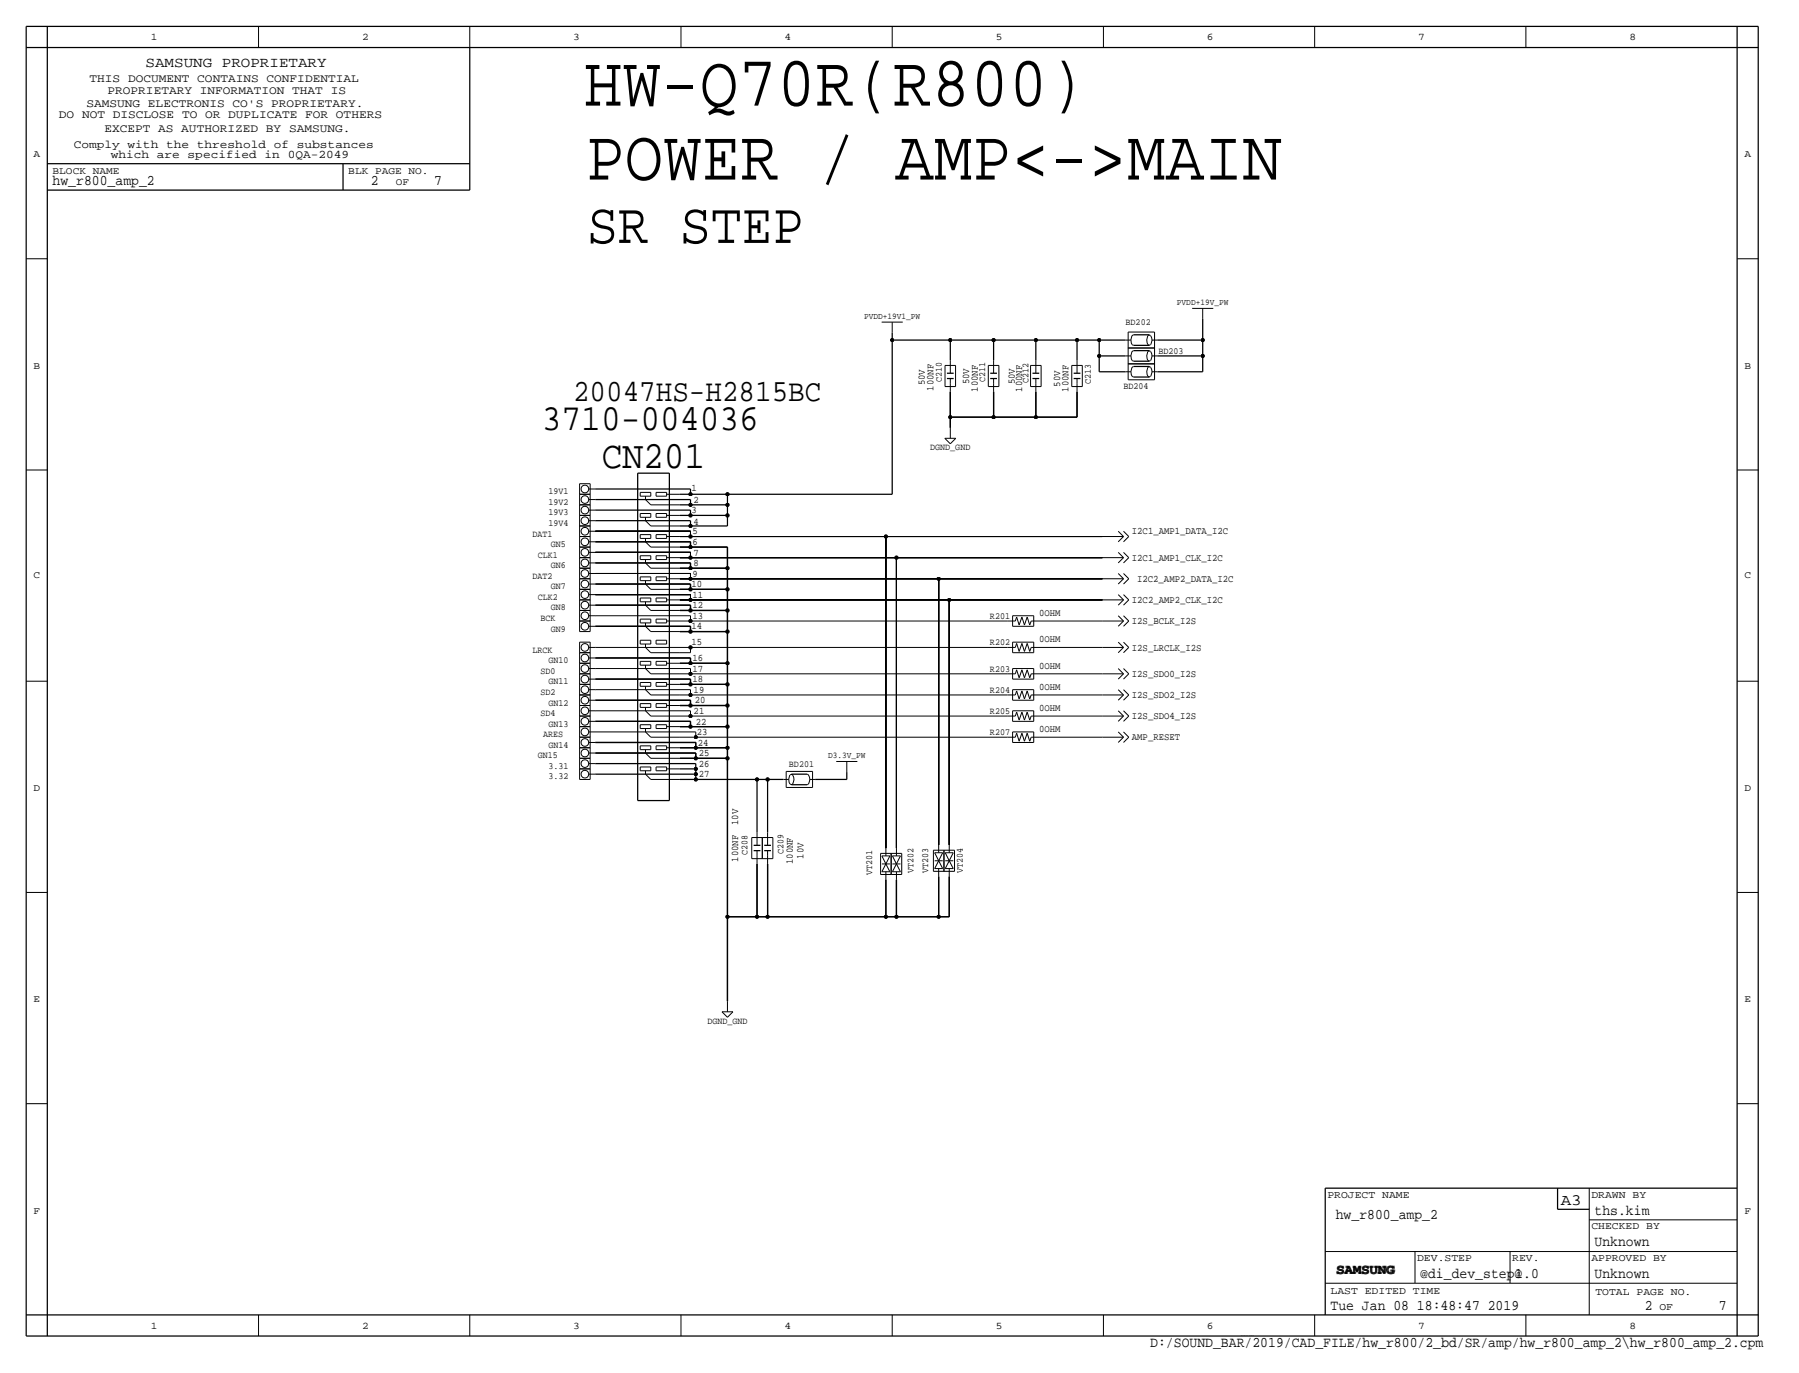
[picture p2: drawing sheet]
<svg xmlns="http://www.w3.org/2000/svg" width="433mm" height="330mm" viewBox="0 0 433 330" stroke-linecap="round" stroke-linejoin="round" font-family="sans-serif">
<!-- layer: Nets -->
<g fill="none" stroke="#000" stroke-width=".3">
<path d="M289.3 76.7v5.1zM214.6 80v1.8zM214.6 81.8v37.1zM214.6 81.8h13.9zM228.5 81.8v4.8zM228.5 81.8h10.5zM228.5 94.2v6.1zM239 81.8v4.8zM239 81.8h10.1zM239 94.2v6.1zM249.1 81.8v4.8zM249.1 81.8h9.9z"/>
<path d="M249.1 94.2v6.1zM259 81.8v4.8zM259 81.8h5.4zM259 94.2v6.1zM264.4 81.8h6.3zM264.4 85.6h6.3zM264.4 81.8v3.8zM264.4 85.6v3.8zM264.4 89.4h6.3zM278.3 89.4h11zM278.3 85.6h11zM278.3 81.8h11z"/>
<path d="M289.3 85.6v3.8zM289.3 81.8v3.8zM143.2 117.6h22.9zM163.5 118.9h2.6zM166.1 117.6v1.3zM166.1 118.9h8.9zM175 118.9v2.5zM175 118.9h39.6zM228.5 100.3v2.6zM228.5 100.3h10.5zM239 100.3h10.1zM249.1 100.3h9.9z"/>
<path d="M143.2 125.2h22.9zM143.2 122.7h22.9zM143.2 120.1h22.9zM143.2 130.3h22.9zM143.2 135.4h22.9zM163.5 126.5h2.6zM163.5 124h2.6zM163.5 121.4h2.6zM163.5 131.6h2.6zM163.5 136.7h2.6zM166.1 125.2v1.3zM166.1 126.5h8.9z"/>
<path d="M166.1 122.7v1.3zM166.1 124h8.9zM166.1 120.1v1.3zM166.1 121.4h8.9zM166.1 130.3v1.3zM166.1 131.6h8.9zM166.1 135.4v1.3zM166.1 136.7h8.9zM175 124v2.5zM175 121.4v2.6zM175 131.6v5.1zM175 136.7v5z"/>
<path d="M143.2 140.5h22.9zM143.2 145.5h22.9zM143.2 150.6h22.9zM143.2 158.2h22.9zM163.5 141.7h2.6zM163.5 146.8h2.6zM163.5 151.9h2.6zM163.5 159.5h2.6zM166.1 140.5v1.2zM166.1 141.7h8.9zM166.1 145.5v1.3zM166.1 146.8h8.9z"/>
<path d="M166.1 150.6v1.3zM166.1 151.9h8.9zM166.1 158.2v1.3zM166.1 159.5h8.9zM175 141.7v5.1zM175 146.8v5.1zM175 151.9v7.6zM175 159.5v5.1zM143.2 163.3h22.9zM143.2 168.4h22.9zM143.2 173.5h22.9zM143.2 178.6h24.1z"/>
<path d="M163.5 164.6h2.6zM163.5 169.7h2.6zM163.5 174.8h2.6zM163.5 179.8h3.8zM166.1 163.3v1.3zM166.1 164.6h8.9zM166.1 168.4v1.3zM166.1 169.7h8.9zM166.1 173.5v1.3zM166.1 174.8h8.9zM167.3 178.6v1.2zM167.3 179.8h7.7z"/>
<path d="M175 164.6v5.1zM175 169.7v5.1zM175 174.8v5zM175 179.8v2.6zM143.2 181.1h24.1zM143.2 183.6h24.1zM143.2 186.2h24.1zM163.5 182.4h3.8zM163.5 184.9h3.8zM163.5 187.5h3.8zM167.3 181.1v1.3zM167.3 182.4h7.7z"/>
<path d="M167.3 183.6v1.3zM167.3 184.9v1.3zM167.3 186.2v1.3zM167.3 187.5h14.8zM175 182.4v38.1zM182.1 187.5v12.7zM182.1 187.5h2.5zM184.6 187.5v12.7zM184.6 187.5h3.8zM196 187.5h7.7zM203.7 185.7v1.8zM182.1 207.8v12.7z"/>
<path d="M184.6 207.8v12.7zM213.1 211.6v8.9zM215.6 211.6v8.9zM225.8 210.8v9.7zM228.3 210.8v9.7zM175 220.5v20.3zM175 220.5h7.1zM182.1 220.5h2.5zM184.6 220.5h28.5zM213.1 220.5h2.5zM215.6 220.5h10.2zM225.8 220.5h2.5z"/>
</g>
<g fill="none" stroke="#000" stroke-width=".24">
<path d="M143.2 132.8h22.9zM143.2 137.9h22.9zM143.2 127.8h22.9zM163.5 134.1h2.6zM163.5 139.2h2.6zM163.5 129h2.6zM166.1 132.8v1.3zM166.1 134.1h49.5zM166.1 137.9v1.3zM166.1 139.2h59.7zM166.1 127.8v1.2zM166.1 129h47z"/>
<path d="M213.1 129v75zM213.1 129h52zM215.6 134.1v69.9zM215.6 134.1h49.5zM225.8 139.2v64zM225.8 139.2h39.3zM143.2 148.1h22.9zM143.2 143h22.9zM143.2 155.7h22.9zM163.5 149.4h2.6zM163.5 144.3h2.6zM163.5 157h2.6z"/>
<path d="M166.1 148.1v1.3zM166.1 149.4h76.2zM166.1 143v1.3zM166.1 144.3h62.2zM166.1 155.7v1.3zM166.1 155.7h76.2zM228.3 144.3v58.9zM228.3 144.3h36.8zM249.9 155.7h15.2zM249.9 149.4h15.2zM143.2 160.8h22.9zM143.2 165.9h22.9z"/>
<path d="M143.2 170.9h22.9zM143.2 176h24.1zM163.5 162.1h2.6zM163.5 167.1h2.6zM163.5 172.2h2.6zM163.5 177.3h3.8zM166.1 160.8v1.3zM166.1 162.1h76.2zM166.1 165.9v1.2zM166.1 167.1h76.2zM166.1 170.9v1.3zM166.1 172.2h76.2z"/>
<path d="M167.3 176v1.3zM167.3 177.3h75zM249.9 177.3h15.2zM249.9 172.2h15.2zM249.9 167.1h15.2zM249.9 162.1h15.2z"/>
</g>
<g fill="#000" stroke="#000" stroke-width=".24">
<circle cx="214.6" cy="81.8" r=".41"/>
<circle cx="228.5" cy="81.8" r=".41"/>
<circle cx="239" cy="81.8" r=".41"/>
<circle cx="249.1" cy="81.8" r=".41"/>
<circle cx="259" cy="81.8" r=".41"/>
<circle cx="264.4" cy="81.8" r=".41"/>
<circle cx="264.4" cy="85.6" r=".41"/>
<circle cx="289.3" cy="81.8" r=".41"/>
<circle cx="289.3" cy="85.6" r=".41"/>
<circle cx="166.1" cy="118.9" r=".41"/>
<circle cx="175" cy="118.9" r=".41"/>
<circle cx="228.5" cy="100.3" r=".41"/>
<circle cx="239" cy="100.3" r=".41"/>
<circle cx="249.1" cy="100.3" r=".41"/>
<circle cx="166.1" cy="139.2" r=".41"/>
<circle cx="166.1" cy="121.4" r=".41"/>
<circle cx="166.1" cy="131.6" r=".41"/>
<circle cx="166.1" cy="124" r=".41"/>
<circle cx="166.1" cy="126.5" r=".41"/>
<circle cx="166.1" cy="136.7" r=".41"/>
<circle cx="166.1" cy="134.1" r=".41"/>
<circle cx="166.1" cy="129" r=".41"/>
<circle cx="175" cy="121.4" r=".41"/>
<circle cx="175" cy="124" r=".41"/>
<circle cx="175" cy="136.7" r=".41"/>
<circle cx="213.1" cy="129" r=".41"/>
<circle cx="215.6" cy="134.1" r=".41"/>
<circle cx="225.8" cy="139.2" r=".41"/>
<circle cx="166.1" cy="141.7" r=".41"/>
<circle cx="166.1" cy="144.3" r=".41"/>
<circle cx="166.1" cy="146.8" r=".41"/>
<circle cx="166.1" cy="149.4" r=".41"/>
<circle cx="166.1" cy="155.7" r=".41"/>
<circle cx="166.1" cy="159.5" r=".41"/>
<circle cx="166.1" cy="151.9" r=".41"/>
<circle cx="175" cy="146.8" r=".41"/>
<circle cx="175" cy="141.7" r=".41"/>
<circle cx="175" cy="159.5" r=".41"/>
<circle cx="175" cy="151.9" r=".41"/>
<circle cx="228.3" cy="144.3" r=".41"/>
<circle cx="166.1" cy="164.6" r=".41"/>
<circle cx="166.1" cy="174.8" r=".41"/>
<circle cx="166.1" cy="169.7" r=".41"/>
<circle cx="166.1" cy="162.1" r=".41"/>
<circle cx="166.1" cy="167.1" r=".41"/>
<circle cx="166.1" cy="172.2" r=".41"/>
<circle cx="167.3" cy="179.8" r=".41"/>
<circle cx="167.3" cy="177.3" r=".41"/>
<circle cx="175" cy="164.6" r=".41"/>
<circle cx="175" cy="179.8" r=".41"/>
<circle cx="175" cy="174.8" r=".41"/>
<circle cx="175" cy="169.7" r=".41"/>
<circle cx="167.3" cy="184.9" r=".41"/>
<circle cx="167.3" cy="182.4" r=".41"/>
<circle cx="167.3" cy="187.5" r=".41"/>
<circle cx="167.3" cy="186.2" r=".41"/>
<circle cx="175" cy="182.4" r=".41"/>
<circle cx="182.1" cy="187.5" r=".41"/>
<circle cx="184.6" cy="187.5" r=".41"/>
<circle cx="175" cy="220.5" r=".41"/>
<circle cx="182.1" cy="220.5" r=".41"/>
<circle cx="184.6" cy="220.5" r=".41"/>
<circle cx="213.1" cy="220.5" r=".41"/>
<circle cx="215.6" cy="220.5" r=".41"/>
<circle cx="225.8" cy="220.5" r=".41"/>
</g>
<!-- layer: Components -->
<g fill="none" stroke="#000" stroke-width=".24">
<path d="M212 77.5h5.1zM214.6 77.5v2.5zM271.3 79.9h6.4zM271.3 79.9v3.8zM277.7 79.9v3.8zM286.7 74.2h5.1zM289.3 74.2v2.5zM227.3 87.9v5.1zM227.3 87.9h2.5zM227.3 93h2.5zM228.5 86.6v3.2zM228.5 92.3v1.9z"/>
<path d="M228.5 91v1.3zM229.8 87.9v5.1zM237.7 87.9v5.1zM237.7 87.9h2.5zM237.7 93h2.5zM239 86.6v3.2zM239 92.3v1.9zM239 91v1.3zM240.2 87.9v5.1zM247.9 87.9v5.1zM247.9 87.9h2.5zM247.9 93h2.5z"/>
<path d="M249.1 86.6v3.2zM249.1 92.3v1.9zM249.1 91v1.3zM250.4 87.9v5.1zM257.8 87.9v5.1zM257.8 87.9h2.5zM257.8 93h2.5zM259 86.6v3.2zM259 92.3v1.9zM259 91v1.3zM260.3 87.9v5.1zM270.7 89.4h1.3z"/>
<path d="M270.7 85.6h1.3zM270.7 81.8h1.3zM271.3 87.5h6.4zM271.3 87.5v3.8zM271.3 91.3h6.4zM271.3 83.7h6.4zM271.3 83.7v3.8zM272.6 88.2a1.59 1.59 0 0 0-.2 2.4h.2M272.6 84.4a1.59 1.59 0 0 0-.2 2.4h.2M272.6 80.6a1.59 1.59 0 0 0-.2 2.4h.2M276.7 88.3l-.4-.1a1.76 1.76 0 0 0 0 2.4l.4-.1M276.7 84.5l-.4-.1a1.76 1.76 0 0 0 0 2.4l.4-.1"/>
<path d="M276.7 80.7l-.4-.1a1.76 1.76 0 0 0 0 2.4l.4-.1M276.7 88.3a1.91 1.91 0 0 1 0 2.2M276.7 84.5a1.91 1.91 0 0 1 0 2.2M276.7 80.7a1.91 1.91 0 0 1 0 2.2M277.1 89.4h1.2zM277.1 85.6h1.2zM277.1 81.8h1.2zM277.7 87.5v3.8zM277.7 83.7v3.8zM139.4 118.9h2.5zM139.4 118.9v2.5zM139.4 116.3h2.5z"/>
<path d="M139.4 116.3v2.6zM141.6 117.6h1.7zM141.9 118.9v2.5zM141.9 116.3v2.6zM154 118.4h2.5zM154 118.4v.9zM154 119.3h2.5zM155.2 119.3v.8zM156.5 118.4v.9zM157.8 118.4h2.5zM157.8 119.3h2.5zM157.8 118.4v.9z"/>
<path d="M160.3 118.9h3.2zM160.3 118.4v.9zM227.2 105.4h2.7zM227.2 105.4l1.3 1.3zM228.5 102.9v2.5zM229.9 105.4l-1.4 1.3zM139.4 139.2h2.5zM139.4 139.2v2.5zM139.4 136.7h2.5zM139.4 136.7v2.5zM139.4 134.1h2.5zM139.4 134.1v2.6z"/>
<path d="M139.4 131.6h2.5zM139.4 131.6v2.5zM139.4 129h2.5zM139.4 129v2.6zM139.4 126.5h2.5zM139.4 126.5v2.5zM139.4 124h2.5zM139.4 124v2.5zM139.4 121.4h2.5zM139.4 121.4v2.6zM141.6 137.9h1.7zM141.6 135.4h1.7z"/>
<path d="M141.6 132.8h1.7zM141.6 130.3h1.7zM141.6 127.8h1.7zM141.6 125.2h1.7zM141.6 122.7h1.7zM141.6 120.1h1.7zM141.9 139.2v2.5zM141.9 136.7v2.5zM141.9 134.1v2.6zM141.9 131.6v2.5zM141.9 129v2.6zM141.9 126.5v2.5z"/>
<path d="M141.9 124v2.5zM141.9 121.4v2.6zM154 128.6h2.5zM154 128.6v.9zM154 123.5h2.5zM154 123.5v.9zM154 124.4h2.5zM154 129.5h2.5zM154 138.7h2.5zM154 138.7v.9zM154 139.6h2.5zM154 133.7h2.5z"/>
<path d="M154 134.6h2.5zM154 133.7v.9zM155.2 130.3l1.3 1.3zM155.2 125.2l1.3 1.3zM155.2 120.1l1.3 1.3zM155.2 129.5v.8zM155.2 124.4v.8zM155.2 139.6v.9zM155.2 134.6v.8zM155.2 135.4l1.3 1.3zM156.5 136.7h7zM156.5 131.6h7z"/>
<path d="M156.5 126.5h7zM156.5 121.4h7zM156.5 128.6v.9zM156.5 123.5v.9zM156.5 138.7v.9zM156.5 133.7v.9zM157.8 138.7h2.5zM157.8 138.7v.9zM157.8 139.6h2.5zM157.8 128.6h2.5zM157.8 128.6v.9zM157.8 129.5h2.5z"/>
<path d="M157.8 123.5h2.5zM157.8 123.5v.9zM157.8 124.4h2.5zM157.8 133.7h2.5zM157.8 134.6h2.5zM157.8 133.7v.9zM160.3 134.1h3.2zM160.3 139.2h3.2zM160.3 129h3.2zM160.3 124h3.2zM160.3 123.5v.9zM160.3 128.6v.9z"/>
<path d="M160.3 138.7v.9zM160.3 133.7v.9zM265.1 139.2h5.1zM265.1 134.1h5.1zM265.1 129h5.1zM268.9 137.9l1.3 1.3zM268.9 132.8l1.3 1.3zM268.9 135.4l1.3-1.3zM268.9 127.8l1.3 1.2zM268.9 130.3l1.3-1.3zM270.2 139.2l-1.3 1.3zM270.2 137.9l1.3 1.3z"/>
<path d="M270.2 132.8l1.3 1.3zM270.2 135.4l1.3-1.3zM270.2 127.8l1.3 1.2zM270.2 130.3l1.3-1.3zM139.4 159.5h2.5zM139.4 159.5v2.6zM139.4 157h2.5zM139.4 157v2.5zM139.4 154.4h2.5zM139.4 154.4v2.6zM139.4 149.4h2.5zM139.4 149.4v2.5z"/>
<path d="M139.4 151.9h2.5zM139.4 146.8h2.5zM139.4 146.8v2.6zM139.4 144.3h2.5zM139.4 144.3v2.5zM139.4 141.7h2.5zM139.4 141.7v2.6zM141.6 158.2h1.7zM141.6 155.7h1.7zM141.6 150.6h1.7zM141.6 148.1h1.7zM141.6 145.5h1.7z"/>
<path d="M141.6 143h1.7zM141.6 140.5h1.7zM141.9 159.5v2.6zM141.9 157v2.5zM141.9 154.4v2.6zM141.9 149.4v2.5zM141.9 146.8v2.6zM141.9 144.3v2.5zM141.9 141.7v2.6zM154 159.1h2.5zM154 159.1v.9zM154 154h2.5z"/>
<path d="M154 154v.9zM154 148.9h2.5zM154 148.9v.9zM154 143.8h2.5zM154 143.8v.9zM154 144.7h2.5zM154 149.8h2.5zM154 154.9h2.5zM154 160h2.5zM155.2 150.6l1.3 1.3zM155.2 155.7l1.3 1.3zM155.2 160v.8z"/>
<path d="M155.2 154.9v.8zM155.2 149.8v.8zM155.2 144.7v.8zM155.2 145.5l1.3 1.3zM155.2 140.5l1.3 1.2zM156.5 157h7zM156.5 141.7h7zM156.5 146.8h7zM156.5 151.9h7zM156.5 159.1v.9zM156.5 154v.9zM156.5 148.9v.9z"/>
<path d="M156.5 143.8v.9zM157.8 154h2.5zM157.8 154v.9zM157.8 154.9h2.5zM157.8 144.7h2.5zM157.8 143.8v.9zM157.8 143.8h2.5zM157.8 159.1h2.5zM157.8 160h2.5zM157.8 159.1v.9zM157.8 148.9h2.5zM157.8 149.8h2.5z"/>
<path d="M157.8 148.9v.9zM160.3 159.5h3.2zM160.3 144.3h3.2zM160.3 149.4h3.2zM160.3 154v.9zM160.3 143.8v.9zM160.3 159.1v.9zM160.3 148.9v.9zM242.3 155.7h1.9zM242.3 149.4h1.9zM243.5 154.4h5.1zM243.5 157h5.1z"/>
<path d="M243.5 154.4v2.6zM243.5 148.1h5.1zM243.5 150.6h5.1zM243.5 148.1v2.5zM244.5 154.7l.6 2zM244.5 154.7l-.3 1zM244.5 148.4l.6 1.9zM244.5 148.4l-.3 1zM245.8 154.7l.6 2zM245.8 154.7l-.7 2zM245.8 148.4l.6 1.9zM245.8 148.4l-.7 1.9z"/>
<path d="M247 154.7l.6 2zM247 154.7l-.6 2zM247 148.4l.6 1.9zM247 148.4l-.6 1.9zM248 155.7h1.9zM248 155.7l-.4 1zM248 149.4h1.9zM248 149.4l-.4 .9zM248.6 154.4v2.6zM248.6 148.1v2.5zM265.1 155.7h5.1zM265.1 144.3h5.1z"/>
<path d="M265.1 149.4h5.1zM268.9 154.4l1.3 1.3zM268.9 143l1.3 1.3zM268.9 145.5l1.3-1.2zM268.9 148.1l1.3 1.3zM270.2 155.7l-1.3 1.3zM270.2 154.4l1.3 1.3zM270.2 157l1.3-1.3zM270.2 143l1.3 1.3zM270.2 145.5l1.3-1.2zM270.2 149.4l-1.3 1.2zM270.2 148.1l1.3 1.3z"/>
<path d="M270.2 150.6l1.3-1.2zM270.2 140.5l1.3-1.3zM139.4 179.8h2.5zM139.4 179.8v2.6zM139.4 177.3h2.5zM139.4 177.3v2.5zM139.4 174.8h2.5zM139.4 174.8v2.5zM139.4 172.2h2.5zM139.4 172.2v2.6zM139.4 167.1h2.5zM139.4 167.1v2.6z"/>
<path d="M139.4 169.7h2.5zM139.4 169.7v2.5zM139.4 164.6h2.5zM139.4 164.6v2.5zM139.4 162.1h2.5zM139.4 162.1v2.5zM141.6 178.6h1.7zM141.6 176h1.7zM141.6 173.5h1.7zM141.6 168.4h1.7zM141.6 170.9h1.7zM141.6 165.9h1.7z"/>
<path d="M141.6 163.3h1.7zM141.6 160.8h1.7zM141.9 179.8v2.6zM141.9 177.3v2.5zM141.9 174.8v2.5zM141.9 172.2v2.6zM141.9 167.1v2.6zM141.9 169.7v2.5zM141.9 164.6v2.5zM141.9 162.1v2.5zM154 179.4h2.5zM154 179.4v.9z"/>
<path d="M154 169.2h2.5zM154 169.2v.9zM154 164.1h2.5zM154 164.1v.9zM154 165h2.5zM154 170.1h2.5zM154 174.3h2.5zM154 174.3v.9zM154 175.2h2.5zM155.2 160.8l1.3 1.3zM155.2 170.9l1.3 1.3zM155.2 176l1.3 1.3z"/>
<path d="M155.2 175.2v.8zM155.2 170.1v.8zM155.2 165v.9zM155.2 165.9l1.3 1.2zM156.5 177.3h7zM156.5 172.2h7zM156.5 167.1h7zM156.5 162.1h7zM156.5 179.4v.9zM156.5 169.2v.9zM156.5 164.1v.9zM156.5 174.3v.9z"/>
<path d="M157.8 179.4h2.5zM157.8 179.4v.9zM157.8 174.3h2.5zM157.8 174.3v.9zM157.8 175.2h2.5zM157.8 169.2h2.5zM157.8 169.2v.9zM157.8 170.1h2.5zM157.8 164.1h2.5zM157.8 164.1v.9zM157.8 165h2.5zM160.3 179.8h3.2z"/>
<path d="M160.3 174.8h3.2zM160.3 169.7h3.2zM160.3 164.6h3.2zM160.3 164.1v.9zM160.3 169.2v.9zM160.3 174.3v.9zM160.3 179.4v.9zM242.3 177.3h1.9zM242.3 172.2h1.9zM242.3 167.1h1.9zM242.3 162.1h1.9zM243.5 176h5.1z"/>
<path d="M243.5 178.6h5.1zM243.5 176v2.6zM243.5 170.9h5.1zM243.5 173.5h5.1zM243.5 170.9v2.6zM243.5 165.9h5.1zM243.5 168.4h5.1zM243.5 165.9v2.5zM243.5 160.8h5.1zM243.5 163.3h5.1zM243.5 160.8v2.5zM244.5 176.3l.6 2z"/>
<path d="M244.5 176.3l-.3 1zM244.5 171.2l.6 2zM244.5 171.2l-.3 1zM244.5 166.2l.6 1.9zM244.5 166.2l-.3 .9zM244.5 161.1l.6 1.9zM244.5 161.1l-.3 1zM245.8 176.3l.6 2zM245.8 176.3l-.7 2zM245.8 171.2l.6 2zM245.8 171.2l-.7 2zM245.8 166.2l.6 1.9z"/>
<path d="M245.8 166.2l-.7 1.9zM245.8 161.1l.6 1.9zM245.8 161.1l-.7 1.9zM247 176.3l.6 2zM247 176.3l-.6 2zM247 171.2l.6 2zM247 171.2l-.6 2zM247 166.2l.6 1.9zM247 166.2l-.6 1.9zM247 161.1l.6 1.9zM247 161.1l-.6 1.9zM248 177.3h1.9z"/>
<path d="M248 177.3l-.4 1zM248 172.2h1.9zM248 172.2l-.4 1zM248 167.1h1.9zM248 167.1l-.4 1zM248 162.1h1.9zM248 162.1l-.4 .9zM248.6 176v2.6zM248.6 170.9v2.6zM248.6 165.9v2.5zM248.6 160.8v2.5zM265.1 177.3h5.1z"/>
<path d="M265.1 172.2h5.1zM265.1 167.1h5.1zM265.1 162.1h5.1zM268.9 176l1.3 1.3zM268.9 170.9l1.3 1.3zM268.9 165.9l1.3 1.2zM268.9 168.4l1.3-1.3zM268.9 160.8l1.3 1.3zM270.2 177.3l-1.3 1.3zM270.2 176l1.3 1.3zM270.2 178.6l1.3-1.3zM270.2 172.2l-1.3 1.3z"/>
<path d="M270.2 170.9l1.3 1.3zM270.2 173.5l1.3-1.3zM270.2 165.9l1.3 1.2zM270.2 168.4l1.3-1.3zM270.2 162.1l-1.3 1.2zM270.2 160.8l1.3 1.3zM270.2 163.3l1.3-1.2zM139.4 184.9h2.5zM139.4 184.9v2.6zM139.4 187.5h2.5zM139.4 182.4h2.5zM139.4 182.4v2.5z"/>
<path d="M141.6 186.2h1.7zM141.6 181.1h1.7zM141.6 183.6h1.7zM141.9 184.9v2.6zM141.9 182.4v2.5zM154 184.5h2.5zM154 184.5v.9zM154 180.3h2.5zM154 185.4h2.5zM155.2 186.2l1.3 1.3zM155.2 185.4v.8zM155.2 180.3v.8z"/>
<path d="M155.2 181.1l1.3 1.3zM156.5 187.5h7zM156.5 182.4h7zM156.5 184.5v.9zM157.8 184.5h2.5zM157.8 184.5v.9zM157.8 185.4h2.5zM157.8 180.3h2.5zM160.3 184.9h3.2zM160.3 184.5v.9zM188.4 187.5h1.3zM189.1 185.5h6.3z"/>
<path d="M189.1 189.4h6.3zM189.1 185.5v3.9zM190 186.4l-.1 .1a2.19 2.19 0 0 0 .1 2.1M190 186.4l.4-.2a1.62 1.62 0 0 1 .1 2.4h-.5M194.2 186.2a1.54 1.54 0 0 1 0 2.5M194.8 187.5h1.2zM195.4 185.5v3.9zM201.1 183.1h5.1zM203.7 183.1v2.6zM180.8 201.4v5.1zM180.8 201.4h2.5zM180.8 206.5h2.5z"/>
<path d="M182.1 200.2v3.1zM182.1 205.8v2zM182.1 204.6v1.2zM183.3 201.4v5.1zM183.3 201.4h2.6zM183.3 206.5h2.6zM184.6 200.2v3.1zM184.6 205.8v2zM184.6 204.6v1.2zM185.9 201.4v5.1zM211.8 205.2v5.1zM211.8 205.2h2.5z"/>
<path d="M211.8 210.3h2.5zM212.1 207.8h1.9zM212.1 205.8l1 2zM212.1 205.8h1.9zM212.1 209.7h1.9zM213.1 204v1.8zM213.1 209.7v1.9zM213.1 211.6h.1M213.1 207.8l-1 1.9zM213.1 207.8l.9 1.9zM214 205.8l-.9 2zM214.3 205.2v5.1z"/>
<path d="M214.3 205.2h2.6zM214.3 210.3h2.6zM214.6 207.8h2zM214.6 205.8l1 2zM214.6 205.8h2zM214.6 209.7h2zM215.6 204v1.8zM215.6 209.7v1.9zM215.6 211.6h.1M215.6 207.8l-1 1.9zM215.6 207.8l1 1.9zM216.6 205.8l-1 2z"/>
<path d="M216.9 205.2v5.1zM224.5 204.5v5.1zM224.5 204.5h2.5zM224.5 209.6h2.5zM224.8 207h1.9zM224.8 205.1l1 1.9zM224.8 205.1h1.9zM224.8 208.9h1.9zM225.8 203.2v1.9zM225.8 208.9v1.9zM225.8 210.8h.1M225.8 207l-1 1.9z"/>
<path d="M225.8 207l.9 1.9zM226.7 205.1l-.9 1.9zM227 204.5v5.1zM227 204.5h2.6zM227 209.6h2.6zM227.3 207h2zM227.3 205.1l1 1.9zM227.3 205.1h2zM227.3 208.9h2zM228.3 203.2v1.9zM228.3 208.9v1.9zM228.3 210.8h.1"/>
<path d="M228.3 207l-1 1.9zM228.3 207l1 1.9zM229.3 205.1l-1 1.9zM229.6 204.5v5.1zM173.6 243.3h2.7zM173.6 243.3l1.4 1.4zM175 240.8v2.5zM175 244.7l1.3-1.4z"/>
<circle cx="140.7" cy="117.6" r=".92"/>
<circle cx="140.7" cy="130.3" r=".92"/>
<circle cx="140.7" cy="127.8" r=".92"/>
<circle cx="140.7" cy="137.9" r=".92"/>
<circle cx="140.7" cy="135.4" r=".92"/>
<circle cx="140.7" cy="122.7" r=".92"/>
<circle cx="140.7" cy="120.1" r=".92"/>
<circle cx="140.7" cy="132.8" r=".92"/>
<circle cx="140.7" cy="125.2" r=".92"/>
<circle cx="140.7" cy="143" r=".92"/>
<circle cx="140.7" cy="140.5" r=".92"/>
<circle cx="140.7" cy="158.2" r=".92"/>
<circle cx="140.7" cy="150.6" r=".92"/>
<circle cx="140.7" cy="155.7" r=".92"/>
<circle cx="140.7" cy="148.1" r=".92"/>
<circle cx="140.7" cy="145.5" r=".92"/>
<circle cx="140.7" cy="165.9" r=".92"/>
<circle cx="140.7" cy="178.6" r=".92"/>
<circle cx="140.7" cy="170.9" r=".92"/>
<circle cx="140.7" cy="163.3" r=".92"/>
<circle cx="140.7" cy="176" r=".92"/>
<circle cx="140.7" cy="168.4" r=".92"/>
<circle cx="140.7" cy="160.8" r=".92"/>
<circle cx="140.7" cy="173.5" r=".92"/>
<circle cx="140.7" cy="181.1" r=".92"/>
<circle cx="140.7" cy="183.6" r=".92"/>
<circle cx="140.7" cy="186.2" r=".92"/>
</g>
<g fill="none" stroke="#000" stroke-width=".3">
<path d="M227.7 89.8h1.7zM227.7 91h1.7zM238.2 89.8h1.6zM238.2 91h1.6zM248.3 89.8h1.6zM248.3 91h1.6zM258.2 89.8h1.6zM258.2 91h1.6zM272.6 90.7h3.8zM272.6 88.1h3.8zM272.6 86.9h3.8zM272.6 84.3h3.8z"/>
<path d="M272.6 83.1h3.8zM272.6 80.5h3.8zM153.4 113.8v78.7zM153.4 113.8h7.6zM161 113.8v78.7zM153.4 192.5h7.6zM190.3 188.7h3.9zM190.3 186.2h3.9zM181.3 203.3h1.6zM181.3 204.6h1.6zM183.8 203.3h1.6zM183.8 204.6h1.6z"/>
</g>
<!-- layer: Page Border and Title Block -->
<g fill="none" stroke="#000" stroke-width=".24">
<path d="M62.2 6.4v5zM113 6.4v5zM163.8 6.4v5zM214.6 6.4v5zM265.4 6.4v5zM316.2 6.4v5zM367 6.4v5zM6.3 62.2h5.1zM417.8 62.2h5.1zM6.3 113h5.1zM417.8 113h5.1zM6.3 163.8h5.1z"/>
<path d="M417.8 163.8h5.1zM6.3 214.6h5.1zM417.8 214.6h5.1zM6.3 265.4h5.1zM417.8 265.4h5.1zM382.2 285.8v30.4zM382.2 293.4h35.6zM62.2 316.2v5.1zM113 316.2v5.1zM163.8 316.2v5.1zM214.6 316.2v5.1zM265.4 316.2v5.1z"/>
<path d="M316.2 316.2v5.1zM318.7 308.6h99.1zM318.7 301h99.1zM340.3 301v7.6zM363.2 301v7.6zM367 316.2v5.1z"/>
</g>
<g fill="none" stroke="#000" stroke-width=".3">
<path d="M6.3 6.4h416.6zM6.3 6.4v314.9zM6.3 11.4h416.6zM11.4 6.4v314.9zM113 11.4v34.3zM417.8 6.4v314.9zM422.9 6.4v314.9zM11.4 39.4h101.6zM82.5 39.4v6.3zM11.4 45.7h101.6zM318.7 285.8v30.4zM318.7 285.8h99.1z"/>
<path d="M374.6 285.8v5zM374.6 290.8h7.6zM6.3 316.2h416.6zM6.3 321.3h416.6z"/>
</g>
<g font-size="17.4">
<text x="140.4" y="25.4">HW-Q70R(R800)</text>
<text x="140.9" y="43.2">POWER / AMP&lt;-&gt;MAIN</text>
</g>
<text font-size="13.9" x="141.2" y="58.4">SR STEP</text>
<text font-size="9.3" x="144.7" y="112.5">CN201</text>
<text font-size="8.9" x="130.3" y="103.4">3710-004036</text>
<text font-size="7.4" x="137.8" y="96.5">20047HS-H2815BC</text>
<text font-size="3.8" x="375.4" y="289.8">A3</text>
<g font-size="3.5">
<text x="35" y="16">SAMSUNG PROPRIETARY</text>
<text x="12.6" y="44.5">hw_r800_amp_2</text>
<text x="89.2" y="44.5">2</text>
<text x="104.4" y="44.5">7</text>
<text x="321.3" y="293.1">hw_r800_amp_2</text>
<text x="383.5" y="292.1">ths.kim</text>
<text x="383.5" y="299.7">Unknown</text>
<text x="341.6" y="307.3">@di_dev_step@</text>
<text x="364.4" y="307.3">1.0</text>
<text x="383.5" y="307.3">Unknown</text>
<text x="320" y="315">Tue Jan 08 18:48:47 2019</text>
<text x="395.6" y="315">2</text>
<text x="413.3" y="315">7</text>
<text x="276.6" y="323.9">D:/SOUND_BAR/2019/CAD_FILE/hw_r800/2_bd/SR/amp/hw_r800_amp_2\hw_r800_amp_2.cpm</text>
</g>
<text font-size="3" x="321.3" y="306.3">SAMSUNG</text>
<g font-size="2.8">
<text x="21.5" y="19.8">THIS DOCUMENT CONTAINS CONFIDENTIAL</text>
<text x="25.9" y="22.6">PROPRIETARY INFORMATION THAT IS</text>
<text x="14.2" y="28.4">DO NOT DISCLOSE TO OR DUPLICATE FOR OTHERS</text>
<text x="20.8" y="25.7">SAMSUNG ELECTRONIS CO'S PROPRIETARY.</text>
<text x="17.7" y="35.6">Comply with the threshold of substances</text>
<text x="25.1" y="31.8">EXCEPT AS AUTHORIZED BY SAMSUNG.</text>
<text x="26.6" y="38.1">which are specified in 0QA-2049</text>
</g>
<g font-size="2.5">
<text x="319.2" y="288">PROJECT NAME</text>
<text x="382.7" y="288">DRAWN BY</text>
<text x="382.7" y="295.7">CHECKED BY</text>
<text x="340.8" y="303.3">DEV.STEP</text>
<text x="363.7" y="303.3">REV.</text>
<text x="382.7" y="303.3">APPROVED BY</text>
<text x="320" y="311.1">LAST EDITED TIME</text>
<text x="383.7" y="311.5">TOTAL PAGE NO.</text>
<text x="399.1" y="315">OF</text>
</g>
<g font-size="2.4">
<text x="36.3" y="9.7">1</text>
<text x="87.1" y="9.7">2</text>
<text x="137.9" y="9.7">3</text>
<text x="188.7" y="9.7">4</text>
<text x="239.5" y="9.7">5</text>
<text x="290.3" y="9.7">6</text>
<text x="341.1" y="9.7">7</text>
<text x="391.9" y="9.7">8</text>
<text x="8.1" y="37.8">A</text>
<text x="12.6" y="41.9">BLOCK NAME</text>
<text x="83.8" y="41.9">BLK PAGE NO.</text>
<text x="419.6" y="37.8">A</text>
<text x="95.2" y="44.4">OF</text>
<text x="8.1" y="88.6">B</text>
<text x="419.6" y="88.6">B</text>
<text x="222.5" y="92.7" transform="rotate(-90 222.5 92.7)">50V</text>
<text x="224.5" y="94" transform="rotate(-90 224.5 94)">100NF</text>
<text x="233.1" y="92.5" transform="rotate(-90 233.1 92.5)">50V</text>
<text x="235.2" y="94.2" transform="rotate(-90 235.2 94.2)">100NF</text>
<text x="244" y="92.5" transform="rotate(-90 244 92.5)">50V</text>
<text x="245.8" y="94.2" transform="rotate(-90 245.8 94.2)">100NF</text>
<text x="255" y="93" transform="rotate(-90 255 93)">50V</text>
<text x="257" y="94.2" transform="rotate(-90 257 94.2)">100NF</text>
<text x="166.3" y="118.1">1</text>
<text x="166.3" y="123.4">3</text>
<text x="166.8" y="120.9">2</text>
<text x="166.6" y="131.1">6</text>
<text x="166.6" y="128.5">5</text>
<text x="166.8" y="126.2">4</text>
<text x="272.2" y="128.5">I2C1_AMP1_DATA_I2C</text>
<text x="166.8" y="136.1">8</text>
<text x="166.8" y="133.6">7</text>
<text x="272.2" y="134.9">I2C1_AMP1_CLK_I2C</text>
<text x="8.1" y="138.9">C</text>
<text x="166.3" y="141.2">10</text>
<text x="166.6" y="143.8">11</text>
<text x="166.6" y="138.7">9</text>
<text x="273.5" y="140">I2C2_AMP2_DATA_I2C</text>
<text x="419.6" y="138.9">C</text>
<text x="166.6" y="148.8">13</text>
<text x="166.6" y="146.3">12</text>
<text x="249.9" y="148.1">0OHM</text>
<text x="272.2" y="145">I2C2_AMP2_CLK_I2C</text>
<text x="166.3" y="155.2">15</text>
<text x="166.3" y="151.4">14</text>
<text x="249.9" y="154.4">0OHM</text>
<text x="272.2" y="150.1">I2S_BCLK_I2S</text>
<text x="166.6" y="161.5">17</text>
<text x="166.6" y="159">16</text>
<text x="249.9" y="160.8">0OHM</text>
<text x="272.2" y="156.5">I2S_LRCLK_I2S</text>
<text x="166.6" y="164.1">18</text>
<text x="166.8" y="166.6">19</text>
<text x="249.9" y="165.9">0OHM</text>
<text x="272.2" y="162.8">I2S_SDO0_I2S</text>
<text x="272.2" y="167.9">I2S_SDO2_I2S</text>
<text x="166.8" y="171.7">21</text>
<text x="167.1" y="169.2">20</text>
<text x="249.9" y="170.9">0OHM</text>
<text x="272.2" y="173">I2S_SDO4_I2S</text>
<text x="167.3" y="174.2">22</text>
<text x="167.6" y="176.8">23</text>
<text x="167.8" y="179.3">24</text>
<text x="249.9" y="176">0OHM</text>
<text x="272.2" y="178.1">AMP_RESET</text>
<text x="168.1" y="184.4">26</text>
<text x="168.1" y="181.9">25</text>
<text x="8.1" y="190.2">D</text>
<text x="168.1" y="186.9">27</text>
<text x="419.6" y="190.2">D</text>
<text x="177.5" y="198.4" transform="rotate(-90 177.5 198.4)">10V</text>
<text x="177.5" y="207.3" transform="rotate(-90 177.5 207.3)">100NF</text>
<text x="190.7" y="207.8" transform="rotate(-90 190.7 207.8)">100NF</text>
<text x="193.2" y="206.5" transform="rotate(-90 193.2 206.5)">10V</text>
<text x="8.1" y="241">E</text>
<text x="419.6" y="241">E</text>
<text x="8.1" y="291.8">F</text>
<text x="419.6" y="291.8">F</text>
<text x="36.3" y="319.5">1</text>
<text x="87.1" y="319.5">2</text>
<text x="137.9" y="319.5">3</text>
<text x="188.7" y="319.5">4</text>
<text x="239.5" y="319.5">5</text>
<text x="290.3" y="319.5">6</text>
<text x="341.1" y="319.5">7</text>
<text x="391.9" y="319.5">8</text>
</g>
<g font-size="2.3">
<text x="270.7" y="78.2">BD202</text>
<text x="278.6" y="85.1">BD203</text>
<text x="226.5" y="92" transform="rotate(-90 226.5 92)">C210</text>
<text x="236.9" y="92" transform="rotate(-90 236.9 92)">C211</text>
<text x="247.3" y="92.2" transform="rotate(-90 247.3 92.2)">C212</text>
<text x="262.3" y="92.5" transform="rotate(-90 262.3 92.5)">C213</text>
<text x="270.2" y="93.5">BD204</text>
<text x="223.7" y="108.3">DGND_GND</text>
<text x="131.9" y="118.9">19V1</text>
<text x="131.9" y="124">19V3</text>
<text x="131.9" y="121.4">19V2</text>
<text x="128.1" y="129">DAT1</text>
<text x="131.9" y="126.5">19V4</text>
<text x="132.5" y="131.6">GN5</text>
<text x="129.4" y="134.1">CLK1</text>
<text x="132.5" y="136.7">GN6</text>
<text x="128.1" y="139.2">DAT2</text>
<text x="132.5" y="141.7">GN7</text>
<text x="129.4" y="144.3">CLK2</text>
<text x="130" y="149.4">BCK</text>
<text x="132.5" y="146.8">GN8</text>
<text x="238.1" y="148.8">R201</text>
<text x="132.5" y="151.9">GN9</text>
<text x="238.1" y="155.2">R202</text>
<text x="128.1" y="157">LRCK</text>
<text x="131.9" y="159.5">GN10</text>
<text x="238.1" y="161.5">R203</text>
<text x="130" y="162.1">SD0</text>
<text x="130" y="167.1">SD2</text>
<text x="131.9" y="164.6">GN11</text>
<text x="238.1" y="166.6">R204</text>
<text x="130" y="172.2">SD4</text>
<text x="131.9" y="169.7">GN12</text>
<text x="238.1" y="171.7">R205</text>
<text x="130.6" y="177.3">ARES</text>
<text x="131.9" y="179.8">GN14</text>
<text x="131.9" y="174.8">GN13</text>
<text x="238.1" y="176.8">R207</text>
<text x="129.4" y="182.4">GN15</text>
<text x="131.9" y="184.9">3.31</text>
<text x="189.7" y="184.4">BD201</text>
<text x="131.9" y="187.5">3.32</text>
<text x="179.8" y="205.7" transform="rotate(-90 179.8 205.7)">C208</text>
<text x="188.4" y="205.5" transform="rotate(-90 188.4 205.5)">C209</text>
<text x="223.2" y="210" transform="rotate(-90 223.2 210)">VT203</text>
<text x="209.8" y="210.5" transform="rotate(-90 209.8 210.5)">VT201</text>
<text x="219.7" y="210" transform="rotate(-90 219.7 210)">VT202</text>
<text x="231.6" y="210" transform="rotate(-90 231.6 210)">VT204</text>
<text x="170.1" y="246.2">DGND_GND</text>
</g>
<g font-size="2.1">
<text x="207.8" y="76.7">PVDD+19V1_PW</text>
<text x="283.1" y="73.4">PVDD+19V_PW</text>
<text x="199.2" y="182.3">D3.3V_PW</text>
</g>
<g font-size=".3">
<text x="298.4" y="11.4">EDITED BY MINGOO</text>
<text x="417.8" y="11.4">EDITED BY MINGOO</text>
<text x="298.4" y="321.3">EDITED BY MINGOO</text>
</g>
</svg>
